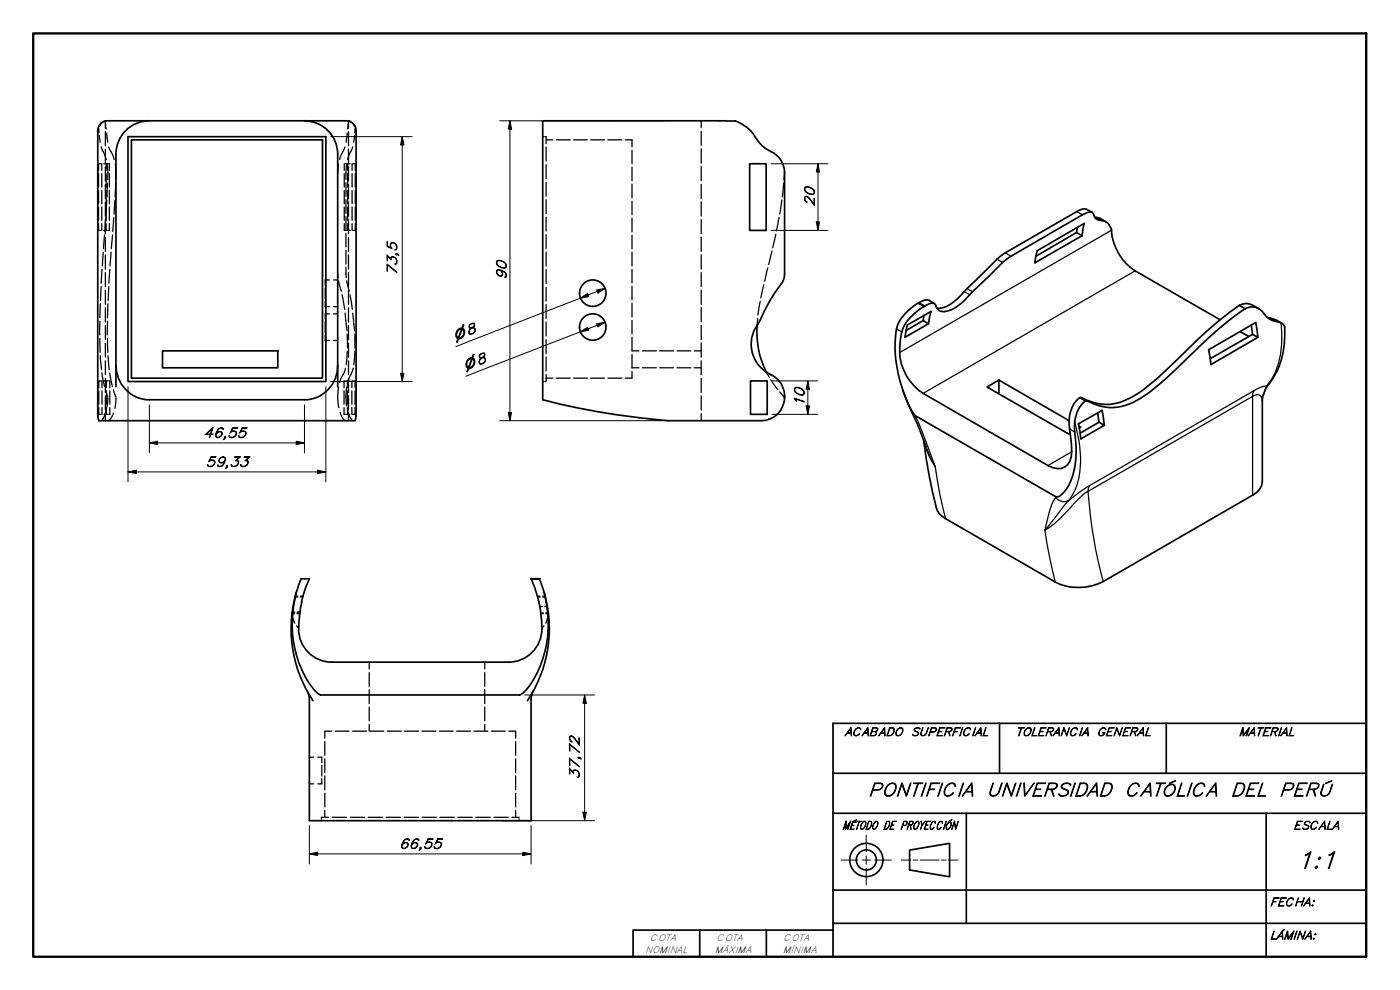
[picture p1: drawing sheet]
<svg xmlns="http://www.w3.org/2000/svg" width="420mm" height="297mm" viewBox="0 0 420 297" stroke-linecap="round" stroke-linejoin="round" font-family="sans-serif">
<!-- layer: Oculto (ISO) -->
<g fill="none" stroke="#000" stroke-width=".38">
<path d="M29.7 38.6v1.3M30.5 36.9l-.7 1.1M31 36.6l.6-.3v.4M31.6 37l.3 1.7M31.6 36.3v2.2M31.6 39.5v4.2M32 39.9l.3 2.8M104.2 39.9l-.3 2.8M104.5 37l-.2 1.7M104.6 39.5v4.2M105.2 36.6l-.6-.3v2.2M105.7 36.9l.7 1.1"/>
<path d="M106.6 38.6l-.1 1.3M210.4 36.2v2.1M210.4 39.4v4.2M29.6 52.1v4M29.6 57.1v4M29.8 40.6l.2 2.1M30.4 49.1h-.8v2M30.4 44.1l1.5 3.8M30.5 49.1v2M30.5 52.1v4M30.5 57.1v4M31.1 49.1h1.1"/>
<path d="M31.6 44.8v4.2M31.6 50.1v4.2M31.6 55.4v4.2M31.9 49.1v2M31.9 52.1v4M31.9 57.1v4M32.1 49.1l.2 4.8M32.3 55l-.2 4.1M32.5 49.1h.3v2M32.6 44.1l1.2 2.4 .5 1.4M32.8 52.1v4M32.8 57.1v4"/>
<path d="M34.6 49.1l.1 4.8M34.7 55l-.2 4.1M101.6 49.2l-.3 2.6M103.3 52.1v4M103.3 57.1v4M103.5 44.1l-1.6 3.8M103.7 49.1h-.4v2M103.8 54.8v4.1M103.8 59.9v4.1M104 49.1h1.1M104.1 49.2l-.3 4.6M104.3 49.1v2"/>
<path d="M104.3 52.1v4M104.3 57.1v4M104.6 44.8v4.2M104.6 50.1v4.2M104.6 55.4v4.2M105.7 49.1v2M105.7 52.1v4M105.7 57.1v4M105.9 44.1l-1.6 3.8M105.9 49.1h.7v2M106.4 40.6l-.2 2.1M106.6 52.1v4"/>
<path d="M106.6 57.1v4M162.9 41h.3M163.5 41h.4v2.1M163.9 44.1v4.2M163.9 49.4v4.2M163.9 54.7v4.2M163.9 59.9v4.2M163.9 42h2M166.9 42h4.2M172.1 42h4.2M177.3 42h4.1M182.4 42h4.2"/>
<path d="M187.6 42h2.1v2.1M189.7 45.1v4M189.7 50.2v4M189.7 55.2v4.2M210.4 44.7v4.2M210.4 50v4.2M210.4 55.3v4.2M235.2 54.9l-.4 4.1M235.5 51.8l-.2 2.1M29.6 67.1v2h.8M29.6 62.1v4M30.5 62.1v4"/>
<path d="M30.5 67.1v2M31 75.7l-.3 4.1M31.1 69.1h1.1M31.4 70.5l-.3 4.1M31.6 60.6v4.3M31.6 66v4.2M31.6 71.2v4.2M31.6 76.5v4.3M31.7 65.3l-.3 4.2M31.9 62.1v4M31.9 67.1v2M32.1 60.1l-.3 4.1"/>
<path d="M32.8 67.1v2h-.3M32.8 62.1v4M33.3 75.7l-.3 4.1M33.8 70.5l-.4 4.1M34.2 65.3l-.4 4.2M34.5 60.1l-.3 4.1M103.3 67.1v2h.4M103.3 62.1v4M103.8 64.9v4.1M103.8 70v4.1M103.8 75.1v4.1M104 69.1h1.1"/>
<path d="M104.3 62.1v4M104.3 67.1v2M104.6 60.6v4.3M104.6 66v4.2M104.6 71.2v4.2M104.6 76.5v4.3M105.7 62.1v4M105.7 67.1v2M106.6 62.1v4M106.6 67.1v2h-.7M163.9 65.1v4.2M163.9 70.4v4.2"/>
<path d="M163.9 75.6v4.2M189.7 60.4v4M189.7 65.5v4.1M189.7 70.6v4.1M189.7 75.7v4.1M210.4 60.6v4.2M210.4 65.9v4.2M210.4 71.2v4.2M210.4 76.4v4.3M231.7 75.3l-1 4.1M232.9 70.3l-1 4M233.8 65.2l-.8 4.1"/>
<path d="M234.6 60.1l-.6 4.1M30 96.4l-.1 4.1M30.1 91.2l-.1 4.1M30.4 86l-.2 4.2M30.6 80.8l-.2 4.1M31.6 81.8v4.2M31.6 87.1v4.2M31.6 92.4v4.2M31.6 97.6v4.3M32.3 96.4l-.1 4.1M32.4 91.2l-.1 4.2M32.6 86l-.2 4.2"/>
<path d="M33 80.8l-.3 4.1M97.6 86.4v3.2M97.6 90.4v1.6h1.3M97.6 96.5v3.2M98.9 84h-1.3v1.6M98.9 94.2h-1.3v1.5M100.1 92h1.2M100.1 84h1.2M100.1 94.2h1.2M101.3 82.2l.1 1M101.6 84.3l.8 3.1M102.7 88.4l.7 4.4"/>
<path d="M103.6 93.9l.2 2.6M103.8 80.2l.1 3M103.9 96.8l.2 2.4M104 84.3l.8 3.1M104.6 81.8v4.2M104.6 87.1v4.2M104.6 92.4v4.2M104.6 97.6v4.3M105 88.4l.7 4.4M105.9 94l.2 2.5M106.2 96.8l.2 2.4M163.9 80.9v4.2"/>
<path d="M163.9 86.2v4.1M163.9 91.4v4.2M163.9 96.6v4.2M189.7 80.8v4.1M189.7 85.9v4.1M189.7 91v4.1M189.7 96.1v4.1M210.4 81.8v4.2M210.4 87v4.3M210.4 92.3v4.3M210.4 97.6v4.3M227.4 95.6l-.2 2"/>
<path d="M228.2 90.4l-.7 4.1M229.2 85.4l-.9 4M230.4 80.4l-.9 4M29.7 117.3v4M30 101.5v4.2M30.1 106.7l.4 4.2M30.4 114.3h-.7v2M30.6 111.9l.8 4M30.6 114.3v2M30.6 117.3v4M31.2 114.3h1.1M31.6 117l.7 2.2"/>
<path d="M31.6 103v4.2M31.6 108.3v4.1M31.6 113.5v4.3M31.6 118.8v4.2M31.9 114.3v2M31.9 117.3v4M32.3 101.6l.1 4.1M32.3 119.4l-.2 2.7M32.4 106.7l.4 4.2M32.6 114.3h.4v2M32.9 111.9l.8 4.1M33 117.3v4"/>
<path d="M34 117l.8 2.2M34.8 119.4l-.3 3.1M97.6 100.5v1.7h1.3M100.1 102.2h1.2M101.3 119l.4 3.3M101.6 116.1l-.3 2.8M103.3 117.3v4M103.6 114.3h-.3v2M103.7 110.5l-1.8 4.3M103.8 119l.3 2.8M103.9 114.3h1.1M104.1 116.1l-.3 2.8"/>
<path d="M104.2 100.3l.1 4.1M104.2 105.4l-.3 4.1M104.3 114.3v2M104.3 117.3v4M104.6 103v4.2M104.6 108.3v4.1M104.6 113.5v4.3M104.6 118.8v4.2M105.6 114.3v2M105.6 117.3v4M105.8 114.3h.8v2M106 110.5l-1.7 4.4"/>
<path d="M106.5 105.4l-.3 4.1M106.5 100.3v4.1M106.6 117.3v4M162.9 114.5h.3M163.9 112.4v2.1h-.4M163.9 101.9v4.2M163.9 107.1v4.2M163.9 113.5h2M166.9 113.5h4.2M172.1 113.5h4.2M177.3 113.5h4.1M182.4 113.5h4.2"/>
<path d="M189.7 111.4v2.1h-2.1M189.7 101.2v4.1M189.7 106.3v4.1M189.7 105.3h2.1M189.7 110.3h2.1M192.8 105.3h4.2M192.8 110.3h4.2M198 105.3h4.1M198 110.3h4.1M203.2 105.3h4.1M203.2 110.3h4.1M208.3 105.3h2.1"/>
<path d="M208.3 110.3h2.1M210.4 102.9v4.3M210.4 108.3v4.1M210.4 113.5v4.3M210.4 118.8v4.2M230 111.7l.9 1.5M231.3 114l2.1 2.9M234 117.6l1.3 1.6M235.4 119.4l.1 .3M29.7 122.3v2h.7M30.5 126.1l-.2 .1M30.6 122.3v2"/>
<path d="M31.2 124.3h1.1M31.6 124.1v2.1M31.8 123.3l-.4 1.3-.7 1.2M31.9 122.3v2M33 122.3v2h-.4M34 123.9l-.5 1.2-1 1.1M102.1 123.7l.1 .5a2.72 2.72 0 0 0 1.5 2M103.3 122.3v2h.3M103.9 124.3h1.1M104.3 122.3v2M104.3 123.2l1.2 2.6M104.6 124.1v2.1"/>
<path d="M105.6 122.3v2M105.7 126.1l.2 .1M106.6 122.3v2h-.8M210.4 124.1v2.1M88.5 179.1h.8M88.6 178.9h.8M90.1 179.1h.8M90.2 178.9h.7M161.3 178.9h.8M161.4 179.1h.7M162.8 178.9h.8M162.9 179.1h.8"/>
<path d="M87.6 184.1h.8M87.6 183.9h.8M87.7 183.8v.8M87.7 183.6h.8M87.9 185.4l.6 1.6M89 187.8l.6 .6M89.2 184.1h.7M89.2 183.9h.7M89.2 183.6h.8M110.8 198.7v2M145.5 198.7v2M162 182h.8"/>
<path d="M162.3 184.1h.8M162.3 183.9h.8M163.3 187.8l-.7 .6M163.5 182h.8M163.8 184.1h.8M163.8 183.9h.8M164.3 185.4l-.5 1.6M164.5 183.8v.8M99.5 219.4h-2v2.1M100.6 219.4h4.2M105.8 219.4h4.2M110.8 201.8v4.1"/>
<path d="M110.8 206.9v4.2M110.8 212.1v4.2M110.8 217.3v2.1M111 219.4h4.2M116.2 219.4h4.2M121.4 219.4h4.2M126.6 219.4h4.2M131.8 219.4h4.2M137 219.4h4.2M142.2 219.4h4.2M145.5 201.8v4.1M145.5 206.9v4.2"/>
<path d="M145.5 212.1v4.2M145.5 217.3v2.1M147.5 219.4h4.1M152.7 219.4h2v2.1M92.8 227.2h1.3M92.8 235.2h1.3M95.4 227.2h1.2v1.6M96.6 229.6v3.2M96.6 233.6v1.6h-1.2M97.5 222.5v4.1M97.5 227.7v4.1M97.5 232.8v4.2"/>
<path d="M97.5 238v4.1M154.7 222.5v4.1M154.7 227.7v4.1M154.7 232.8v4.2M154.7 238v4.1M96.5 245.9v.3M97.5 243.2v2M98.6 245.2h-2.1v.3M99.7 245.2h4.3M105.1 245.2h4.3M110.5 245.2h4.3M115.9 245.2h4.3"/>
<path d="M121.3 245.2h4.3M126.7 245.2h4.2M132 245.2h4.3M137.4 245.2h4.3M142.8 245.2h4.3M148.2 245.2h4.3M153.6 245.2h2.2v.3M154.7 243.2v2M155.8 245.9v.3"/>
</g>
<!-- layer: Visible (ISO) -->
<g fill="none" stroke="#000" stroke-width=".51">
<path d="M29.3 39.2a2.93 2.93 0 0 1 3.3-3h71a2.91 2.91 0 0 1 3.3 3M29.3 39.2v85.6l.4 1.4h76.9l.3-1.4v-85.6M44.8 36.2a10 10 0 0 0-10 10v69.9M91.3 36.2a10 10 0 0 1 10 10v69.9M162.9 36.2l56.4 .1a7.8 7.8 0 0 1 6 2.9l.8 1a11.6 11.6 0 0 0 6.1 5.7 7.1 7.1 0 0 1 3.3 5.9v30.4a4.7 4.7 0 0 1-1.1 3 56.3 56.3 0 0 0-6.9 12 10.1 10.1 0 0 0 4.7 15.7 7.3 7.3 0 0 1 3 8 7.3 7.3 0 0 1-6.7 5.3h-28.2a221.9 221.9 0 0 1-37.4-6.3zM38.4 41h59.4v73.5h-59.4zM39.4 42h57.4v71.5h-57.4zM225 49.1h4.9v20h-4.9zM311.3 75.2l14.1-8.2-.7 3.7-14.1 8.2zM323.1 69.8l1.6 .9M323.3 68.2l-.2 1.6-12.2 7.1M327.8 63.7l-1.7-.9a3.4 3.4 0 0 0-2.9 .7l-22.1 12.7-1.9 1.6-9.8 9.7a13.2 13.2 0 0 1-7.3 5h-.9"/>
<path d="M328.5 65.2h.4a5.7 5.7 0 0 1 3 1.3M227.2 97.6a27 27 0 0 0 2.8 14.1M272.3 97.5l7.1-4-.8 3.6-7 4.1zM277.1 96.2l1.5 .9M277.2 94.7l-.1 1.5-5.2 3M280.4 91.1l-1.6-1a6.3 6.3 0 0 0-4.8 1.9 11.5 11.5 0 0 0-5.3 10.2 40.3 40.3 0 0 0 5.9 22.5l42.3 24.4a4 4 0 0 0 3.2-2.4 24.2 24.2 0 0 0 2.4-17.1 10.2 10.2 0 0 1 3.2-9.3h.3a15.1 15.1 0 0 0 13.4 .7 37.9 37.9 0 0 0 10.9-7.7l5.7-5.6a110.2 110.2 0 0 1 17.7-15.1 4.1 4.1 0 0 1 5.5 1.4 5.9 5.9 0 0 0 4.6 2.6 2.32 2.32 0 0 1 1.8 1.6 25 25 0 0 1-5.7 18.4l-1 2.6-.1 .9v24.4a4.9 4.9 0 0 1-2.9 4.1l-44.8 25.9a15.7 15.7 0 0 1-14.4 .1l-32.9-19a5.2 5.2 0 0 1-2.7-3.1 157.5 157.5 0 0 1-3.9-20.2M372.2 99.5l2.6 1.5M375.5 97.5l.4 2.8 1.6 .9-14.1 8.2-.7-4.4 14.2-8.2 .6 4.4M377.8 92.6a5.2 5.2 0 0 0-5.8-1h-.1a130.6 130.6 0 0 0-18.5 16.1 63.4 63.4 0 0 1-14.5 11.9 14.8 14.8 0 0 1-14.6-.4 8.7 8.7 0 0 0-3.4 8.2l.1 1.3a30.2 30.2 0 0 1 .5 8.4 4 4 0 0 1-5.6 3.2l-38.8-22.3a16 16 0 0 1-6.8-16.4 12.2 12.2 0 0 1 5.9-9l2.1-1.2a1.8 1.8 0 0 1 2.5 .1 2.57 2.57 0 0 0 3.9 1.7 16.8 16.8 0 0 0 7.1-5.6l9.1-8.9 1.9-1.4 23.4-13.5a1.29 1.29 0 0 1 2.1 .8 2.03 2.03 0 0 0 2.2 1.6 3.6 3.6 0 0 1 3.1 3.8 16.1 16.1 0 0 0 7.1 11.3l25.4 14.6M380.4 95.3a9.4 9.4 0 0 1 4.3 1.7M34.8 109.6a10.1 10.1 0 0 0 10 10.3h46.6a10 10 0 0 0 9.9-10.3M48.8 105.3h34.6v5h-34.6z"/>
<path d="M225.2 114.3h5.1v10h-5.1zM270.9 117l2.4 5.9a78.8 78.8 0 0 1 4.7 11.4M299.8 114l-3.6 2.1 24.5 14.1 .5-.2M299.8 114l21.1 12.2M299.8 114v4.2M375.9 100.3l-12.7 7.3M323.8 127.9l.5 .3-.4 .2M329.4 123.9l.4 2.8 1.6 .9-7 4.1-.7-4.5 7.1-4.1 .6 4.5M329.8 126.7l-5.6 3.3M88.9 177.8a39 39 0 0 0 5 32.4M88.9 177.8a33.3 33.3 0 0 0 5.3 29.1l1.4 1.4 .6 .2h59.8a17 17 0 0 0 6.2-8.8 35.2 35.2 0 0 0 1.1-21.9M88.9 177.8l1.5-4.1h2.4l-1.2 3.1-1.1 3.8"/>
<path d="M159.4 173.7a33.3 33.3 0 0 1 2.9 17.4 10 10 0 0 1-9.7 7.6h-53M159.4 173.7h2.5zM161.9 173.7l1.4 4.1M163.3 177.8a39 39 0 0 1-5 32.4M89.6 188.7a10 10 0 0 0 10 10M90.5 180.7l-.6 3.5-.2 4.5M160 207.4l-.5 1.4-.1 1.1v36.3h-66.6v-36.3l-.1-1.1-.5-1.4"/>
<circle cx="177.9" cy="88" r="4"/>
<circle cx="177.9" cy="98.1" r="4"/>
</g>
<g fill="#000">
<circle cx="159.4" cy="173.7" r=".25"/>
<circle cx="161.9" cy="173.7" r=".25"/>
</g>
<!-- layer: Visible fina (ISO) -->
<g fill="none" stroke="#000" stroke-width=".38">
<path d="M299.2 77.8l1.7 .9M301.7 75.9l1.7 1M323.2 63.5l1.7 .9M328.9 65.2l1.6 1M333.6 69.1l-63.6 36.7M269 98.7l1.6 .9M275.5 91l1.7 1M275.8 90.8l1.8 1M289.4 87.5l1.6 .9M290.2 86.6l1.6 1M340.7 81.3l-63.6 36.7M371.9 91.6l1.8 1"/>
<path d="M381.3 95.5l1.7 .9M384.5 96.9a27.2 27.2 0 0 1-2.9 16.9l-1.4 1.9M324 119.4l1.7 .9M324.5 119.3l1.8 1M375.9 118.9a1.68 1.68 0 0 1 1.9-.4 1.68 1.68 0 0 1 1 1.6M375.9 118.9v29.7M375.9 118.9l-49.4 28.5M376.4 117.2l-.4 .8-.1 .9M376.4 117.2l-49.4 28.5M380.2 115.7l-1 2.8M380.2 115.7l-1.5 .4-2.3 1.1M380.7 115.4l-.5 .3"/>
<path d="M274.3 125h.5M274.6 124.7l.2 .3M274.8 125l1.7 3.8 4.2 11.2M277.5 133a20.2 20.2 0 0 0 3.2 7M278 134.3l2.7 5.7M321 128.7l1.5 .9M321.6 135.6l-7.1 4.1M322.5 126.7a31.9 31.9 0 0 1 .6 19.2l-1.1 2.4-1.3 1.9 6.3-4.5M280.7 140a124.4 124.4 0 0 0 3.1 15.6M313.6 159.1l1.4 7.9 1.7 7.6M316.8 149.3l-1.2 2.1-2 7.7M316.8 149.3a3.4 3.4 0 0 0 3.9 .9l-7.1 8.9"/>
<path d="M316.9 149.1l-.1 .2M326.5 147.4a147.8 147.8 0 0 0 4.6 27.1M326.5 147.4l-.9 .5-1.8 1.7a58.6 58.6 0 0 1-9.6 9.1l-.6 .4M327 145.7l-.5 1.7"/>
</g>
<!-- layer: Oculto (ISO) -->
<g fill="#000">
<circle cx="31.6" cy="36.3" r=".19"/>
<circle cx="104.6" cy="36.3" r=".19"/>
</g>
<!-- layer: Borde (ISO) -->
<path d="M10 10h400v277.1h-400z" fill="none" stroke="#000" stroke-width=".7"/>
<g fill="none" stroke="#000" stroke-width=".51">
<path d="M300 217v15M350 217v15M410 217h-160v70.1M250 232h160M250 244h160M273 255.1l12-2.1v10.1l-12-2.1zM290 244v33M380 244v43.1M210 279.1v8M230 279.1v8M250 279.1h-60v8M250 277h160"/>
<path d="M250 267.1h160"/>
<circle cx="260" cy="258" r="5"/>
<circle cx="260" cy="258" r="3"/>
</g>
<path d="M252.5 258h5M258.8 258h2.4M260 250.6v4.9M260 256.8v2.5M262.5 258h5M270.5 258h2.8M274.1 258h1.4M276.2 258h5.6M282.5 258h1.5M284.7 258h2.8M260 260.5v5" fill="none" stroke="#000" stroke-width=".3"/>
<!-- layer: Cota (ISO) -->
<g fill="none" stroke="#000" stroke-width=".3">
<path d="M150 36.2h49.3M153 36.2l.5 2.5h-1zM153 36.2v90M99.3 41h24.4M120.7 41l.5 2.5h-1zM120.7 41v73.5M231.5 49.1h17M245.5 49.1l.4 2.5h-.9zM245.5 49.1v20M231.5 69.1h17M245 66.6h.9l-.4 2.5zM174.2 99.6l2.1-1.4 .4 .9z"/>
<path d="M174.2 89.5l2.1-1.4 .4 .9zM179.1 97.1l2.5-.4-2.1 1.3zM179.1 87l2.5-.5-2.1 1.4zM181.6 96.7l-41.8 16.2M181.6 86.5l-44.8 17.5M38.4 116v28.6M97.8 116v28.6M99.3 114.5h24.4M120.2 112h1l-.5 2.5zM231.7 114.3h13.7M242.4 114.3l.6 2.5h-1.1zM242.4 114.3v10"/>
<path d="M44.8 132.9l2.5-.5v1zM44.8 132.9h46.6M44.8 121.5v14.4M88.9 132.4l2.5 .5-2.5 .5zM91.4 121.5v14.4M150 126.2h49.1M152.5 123.7h1l-.5 2.5zM231.7 124.3h13.7M241.9 121.8h1.1l-.6 2.5zM38.4 141.6l2.6-.5v1zM38.4 141.6h59.4M95.2 141.1l2.6 .5-2.6 .5z"/>
<path d="M157.5 208.5h20.9M175.5 208.5l.5 2.5h-1.1zM175.5 208.5v37.7M92.8 256.2l2.5-.5v1zM92.8 256.2h66.6M92.8 247.7v11.6M150.9 246.2h27.5M156.9 255.7l2.5 .5-2.5 .5zM159.4 247.7v11.6M174.9 243.7h1.1l-.5 2.5z"/>
</g>
<g fill="#000">
<path d="M153 36.2l.5 2.5h-1zM120.7 41l.5 2.5h-1zM245.5 49.1l.4 2.5h-.9zM245 66.6h.9l-.4 2.5zM174.2 99.6l2.1-1.4 .4 .9zM174.2 89.5l2.1-1.4 .4 .9zM179.1 97.1l2.5-.4-2.1 1.3zM179.1 87l2.5-.5-2.1 1.4zM120.2 112h1l-.5 2.5zM242.4 114.3l.6 2.5h-1.1zM44.8 132.9l2.5-.5v1zM88.9 132.4l2.5 .5-2.5 .5z"/>
<path d="M152.5 123.7h1l-.5 2.5zM241.9 121.8h1.1l-.6 2.5zM38.4 141.6l2.6-.5v1zM95.2 141.1l2.6 .5-2.6 .5zM175.5 208.5l.5 2.5h-1.1zM92.8 256.2l2.5-.5v1zM156.9 255.7l2.5 .5-2.5 .5zM174.9 243.7h1.1l-.5 2.5z"/>
</g>
<text font-size="7" x="389.1" y="260.5">1:1</text>
<g font-size="5.6">
<text x="260.5" y="238.9">PONTIFICIA UNIVERSIDAD CATÓLICA</text>
<text x="369.3" y="238.9">DEL PERÚ</text>
</g>
<g font-size="4.2">
<text x="244.4" y="62" transform="rotate(-90 244.4 62)">20</text>
<text x="119.1" y="82.7" transform="rotate(-90 119.1 82.7)">73,5</text>
<text x="152" y="84.1" transform="rotate(-90 152 84.1)">90</text>
<text x="241.4" y="122.1" transform="rotate(-90 241.4 122.1)">10</text>
<text x="61" y="131.3">46,55</text>
<text x="61.7" y="140">59,33</text>
<text x="173.9" y="233.9" transform="rotate(-90 173.9 233.9)">37,72</text>
<text x="119.7" y="254.6">66,55</text>
</g>
<g font-size="4.1">
<text x="136.7" y="102.2" transform="rotate(-21 136.7 102.2)">⌀8</text>
<text x="139.7" y="111" transform="rotate(-21 139.7 111)">⌀8</text>
</g>
<g font-size="3.5">
<text x="253.5" y="220.8">ACABADO</text>
<text x="273.3" y="220.8">SUPERFICIAL</text>
<text x="304.8" y="220.8">TOLERANCIA</text>
<text x="329.1" y="220.8">GENERAL</text>
<text x="371.7" y="220.8">MATERIAL</text>
<text x="252.8" y="248.8">MÉTODO DE PROYECCIÓN</text>
<text x="388.1" y="248.8">ESCALA</text>
<text x="381.1" y="271.8">FECHA:</text>
<text x="381.1" y="281.8">LÁMINA:</text>
</g>
<g font-size="2.8">
<text x="193.6" y="285.9">NOMINAL</text>
<text x="195.1" y="282.2">COTA</text>
<text x="214.6" y="285.9">MÁXIMA</text>
<text x="215.1" y="282.2">COTA</text>
<text x="234.9" y="285.9">MÍNIMA</text>
<text x="235.1" y="282.2">COTA</text>
</g>
</svg>
